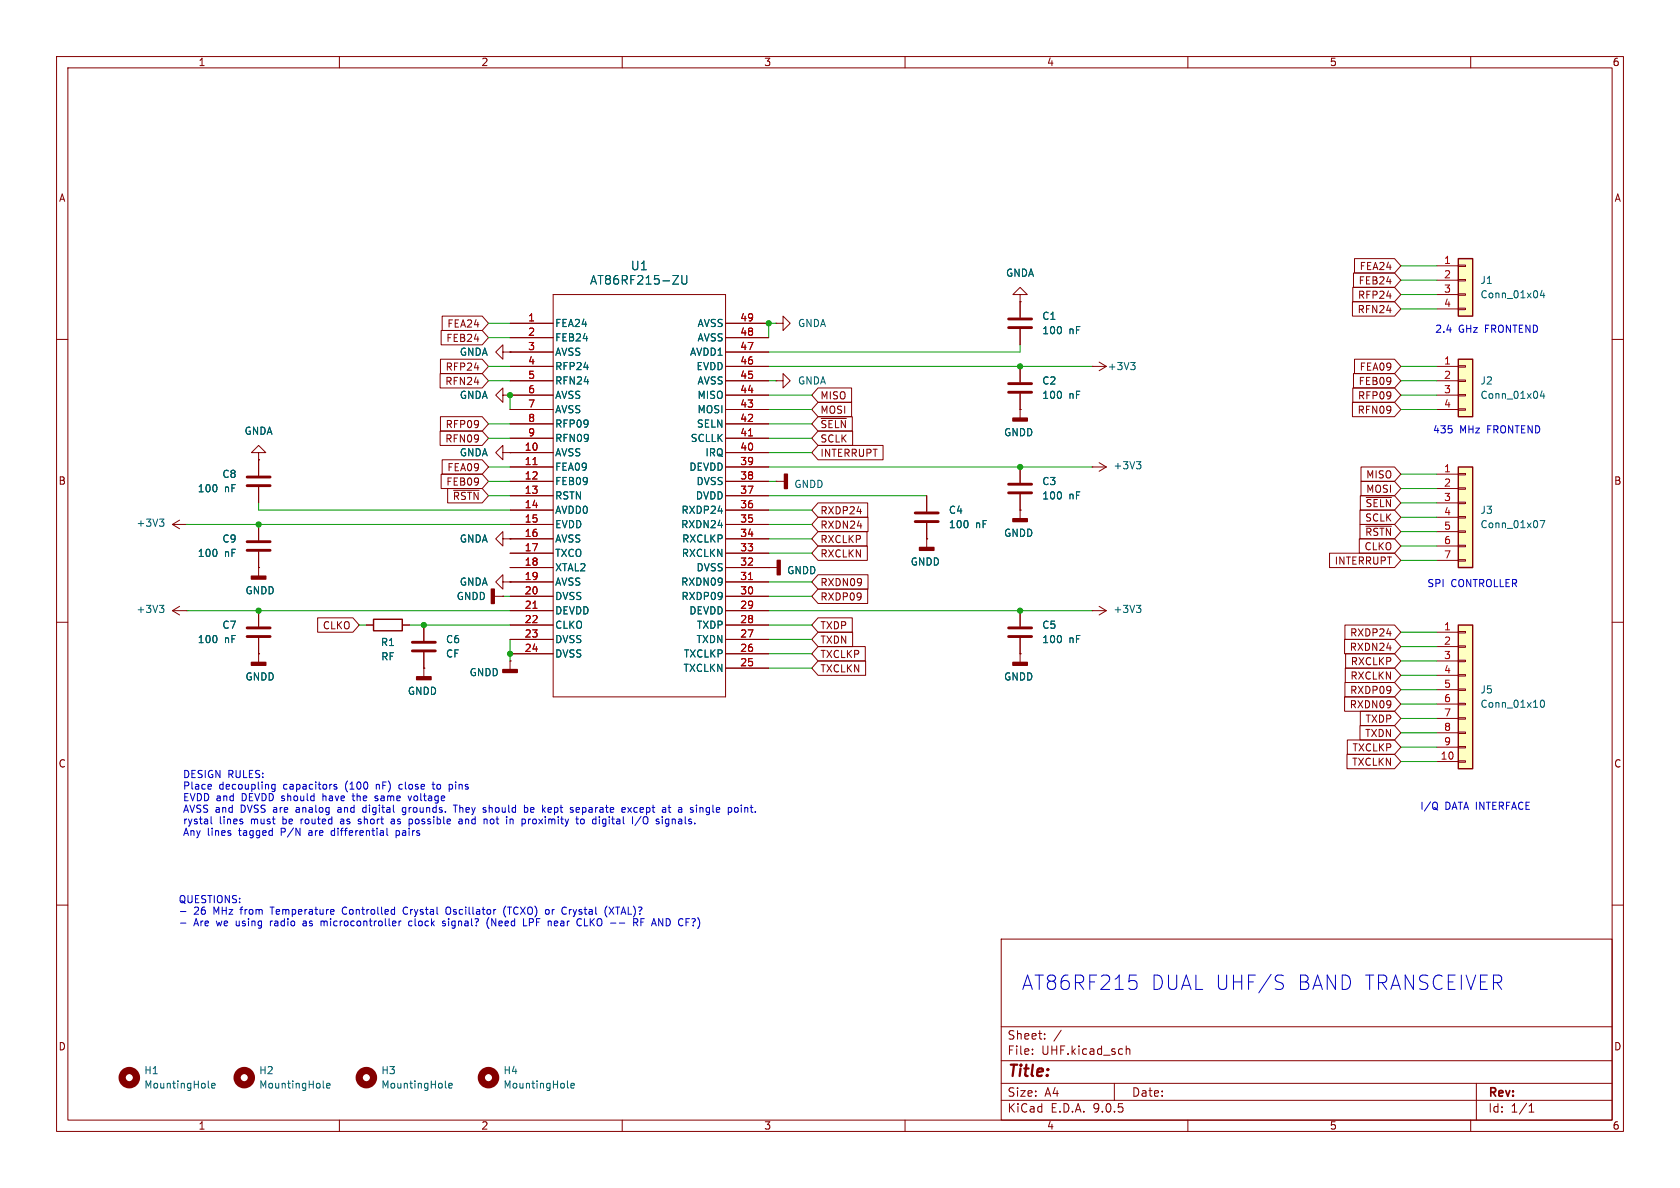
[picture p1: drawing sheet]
<svg xmlns="http://www.w3.org/2000/svg" width="297mm" height="210mm" viewBox="0 0 297 210" stroke-linecap="round" stroke-linejoin="round" font-family="sans-serif">
<g fill="none" stroke="#840000" stroke-width=".18">
<path d="M10 10h277v190h-277zM12 12h273v186h-273zM60 10v2M110 10v2M160 10v2M210 10v2M260 10v2M10 60h2M285 60h2M88.9 80v-1.3l-1.3 1.3 1.3 1.3v-1.3h1.3M90.2 80h.1M10 110h2"/>
<path d="M285 110h2M10 160h2M177 166h108v32h-108zM285 160h2M60 198v2M110 198v2M160 198v2M177 194.5h108M177 191.5h108M177 187.5h108M177 181.5h108M182.5 186.3v.1"/>
<path d="M182.5 185.5v.1M184.7 183.6v.1M184.7 182.8v.1M187.6 182.1l-1.3 2M197 191.5v3M199.1 184.9v1.5M199.1 185.5l.2-.1 .4 .1v.9M210 198v2M260 198v2M261 191.5v6.5M270.3 196.6h.9M270.3 195.5l.4-.4v1.5"/>
</g>
<path d="M257.8 63.5h2.5v10.2h-2.5z" fill="#ffffc2"/>
<path d="M257.8 63.5h2.5v10.2h-2.5z" fill="none" stroke="#840000" stroke-width=".25"/>
<g fill="none" stroke="#840000" stroke-width=".18">
<path d="M254 64.8h3.8M254 67.3h3.8M254 69.9h3.8M254 72.4h3.8M257.8 64.6h1.3v.3h-1.3zM257.8 67.2h1.3v.2h-1.3zM257.8 69.7h1.3v.3h-1.3zM257.8 72.3h1.3v.2h-1.3zM180.3 90.2h.1M180.3 82.6v2.7M180.3 87.4v4.3M193 82.6h.1"/>
<path d="M193 82.6h2.6M194.3 81.8l1.3 .8M195.6 82.6l-1.3 .7M87.4 105.4h1.5M88.9 102.9v-1.3l-1.3 1.3 1.3 1.2v-1.2h1.3M88.9 105.4h.1M90.2 102.9h.1M180.3 115.6h.1M180.3 108v2.7M180.3 112.8v4.3M193 108h.1M193 108h2.6"/>
<path d="M194.3 107.2l1.3 .8M195.6 108l-1.3 .7"/>
</g>
<path d="M272.6 69.1l-.3 .9h.8M272.9 69.6v.8M200.9 81.6h.8l-.4 .5M201.4 82.1l.3 .2v.3l-.3 .3M200.9 107h.8l-.4 .5M201.4 107.5l.3 .2v.3l-.3 .3M36.8 192.2l.2 .1M37.4 191.9l.6-.1v-.2l-.4-.1-.2 .2 .1 .6h.5M57.1 192.2l.2 .1M57.7 191.9l.6-.1v-.2l-.4-.1-.2 .2 .1 .6h.5M100.3 192.2l.2 .1M100.9 191.9l.6-.1v-.2l-.4-.1-.2 .2 .1 .6h.5" fill="none" stroke="#006464" stroke-width=".18"/>
<g fill="none" stroke="#840000" stroke-width="1.3">
<circle cx="22.9" cy="190.5" r="1.27"/>
<circle cx="43.2" cy="190.5" r="1.27"/>
<circle cx="86.4" cy="190.5" r="1.27"/>
</g>
<g fill="#840000" stroke="#840000" stroke-width=".25">
<path d="M179.1 117.1h2.5v.5h-2.5z"/>
<path d="M179.1 91.7h2.5v.5h-2.5z"/>
<path d="M86.9 104.1h.5v2.6h-.5z"/>
</g>
<path d="M178.3 85.6h4.1M178.3 87.1h4.1M178.3 111h4.1M178.3 112.5h4.1" fill="none" stroke="#840000" stroke-width=".51"/>
<path d="M257.8 45.7h2.5v10.2h-2.5z" fill="#ffffc2"/>
<path d="M257.8 45.7h2.5v10.2h-2.5z" fill="none" stroke="#840000" stroke-width=".25"/>
<path d="M254 47h3.8M254 49.5h3.8M254 52.1h3.8M254 54.6h3.8M257.8 46.9h1.3v.2h-1.3zM257.8 49.4h1.3v.3h-1.3zM257.8 51.9h1.3v.3h-1.3zM257.8 54.5h1.3v.2h-1.3z" fill="none" stroke="#840000" stroke-width=".18"/>
<path d="M272.6 51.3l-.3 .9h.8M272.9 51.8v.8" fill="none" stroke="#006464" stroke-width=".18"/>
<path d="M257.8 110.5h2.5v25.4h-2.5z" fill="#ffffc2"/>
<path d="M66 109.5h5.1v2h-5.1zM257.8 110.5h2.5v25.4h-2.5z" fill="none" stroke="#840000" stroke-width=".25"/>
<g fill="none" stroke="#840000" stroke-width=".18">
<path d="M90.2 57.2h7.6M90.2 59.7h7.6M97.8 52.1h30.5v71.1h-30.5zM128.3 57.2h7.6M128.3 59.7h7.6M137.2 57.2h1.2v-1.3l1.3 1.3-1.3 1.2v-1.2M137.2 57.2h.1M180.3 52.1h1.3l-1.3-1.3-1.2 1.3h1.2v1.2M180.3 53.3h.1M180.3 53.3v2.8M180.3 58.2v2.8M88.9 62.2v-1.2l-1.3 1.2 1.3 1.3v-1.3h1.3"/>
<path d="M88.9 69.9v-1.3l-1.3 1.3 1.3 1.2v-1.2h1.3M90.2 62.2h.1M90.2 69.9h.1M90.2 62.2h7.6M90.2 64.8h7.6M90.2 67.3h7.6M90.2 69.9h7.6M90.2 72.4h7.6M90.2 74.9h7.6M90.2 77.5h7.6M128.3 62.2h7.6M128.3 64.8h7.6"/>
<path d="M128.3 67.3h7.6M128.3 69.9h7.6M128.3 72.4h7.6M128.3 74.9h7.6M128.3 77.5h7.6M137.2 67.3h1.2v-1.3l1.3 1.3-1.3 1.3v-1.3M137.2 67.3h.1M180.3 72.4h.1M180.3 64.8v2.8M180.3 69.6v4.3M193 64.8h.1M193 64.8h2.6"/>
<path d="M194.3 64l1.3 .8M195.6 64.8l-1.3 .7M30.5 92.7l1.2 .8M30.5 92.7h2.5M31.7 91.9l-1.2 .8M33 92.7h.1M45.7 80h-1.3l1.3-1.3 1.3 1.3h-1.3v1.3M45.7 81.3h.1M45.7 81.3v2.8M45.7 86.1v2.8M45.7 92.7v2.8M45.7 97.5v4.4"/>
<path d="M88.9 95.3v-1.3l-1.3 1.3 1.3 1.2v-1.2h1.3M90.2 95.3h.1M90.2 92.7h7.6M90.2 80h7.6M90.2 82.6h7.6M90.2 85.1h7.6M90.2 87.6h7.6M90.2 90.2h7.6M90.2 95.3h7.6M90.2 97.8h7.6M128.3 92.7h7.6M128.3 80h7.6"/>
<path d="M128.3 82.6h7.6M128.3 85.1h7.6M128.3 87.6h7.6M128.3 90.2h7.6M128.3 95.3h7.6M128.3 97.8h7.6M137.2 85.1h.1M137.2 85.1h1.5M163.8 95.3h.1M163.8 87.6v2.8M163.8 92.5v4.3M30.5 108l1.2 .7"/>
<path d="M30.5 108h2.5M31.7 107.2l-1.2 .8M33 108h.1M45.7 100.3h.1M45.7 115.6h.1M45.7 108v2.7M45.7 112.8v4.3M64.8 110.5h1.2M71.1 110.5h1.3M74.9 118.1h.1M74.9 110.5v2.8M74.9 115.3v4.3"/>
<path d="M90.2 116.8h.1M90.2 110.5h7.6M90.2 108h7.6M90.2 116.8v1.6M90.2 100.3h7.6M90.2 102.9h7.6M90.2 105.4h7.6M90.2 113h7.6M90.2 115.6h7.6M128.3 110.5h7.6M128.3 108h7.6M128.3 100.3h9.1"/>
<path d="M128.3 102.9h7.6M128.3 105.4h7.6M128.3 113h7.6M128.3 115.6h7.6M128.3 118.1h7.6M135.9 100.3h.1M254 111.8h3.8M254 114.3h3.8M254 116.8h3.8M254 119.4h3.8M257.8 111.6h1.3v.3h-1.3zM257.8 114.2h1.3v.2h-1.3z"/>
<path d="M257.8 116.7h1.3v.3h-1.3zM257.8 119.3h1.3v.2h-1.3zM254 121.9h3.8M254 124.5h3.8M254 127h3.8M254 129.5h3.8M254 132.1h3.8M254 134.6h3.8M257.8 121.8h1.3v.2h-1.3zM257.8 124.3h1.3v.3h-1.3zM257.8 126.9h1.3v.2h-1.3zM257.8 129.4h1.3v.3h-1.3z"/>
<path d="M257.8 132h1.3v.2h-1.3zM257.8 134.5h1.3v.2h-1.3z"/>
</g>
<path d="M118.9 48.7h1.1l-1.1 1.5h1.1M120.5 48.7v1.2l.3 .3h.5l.1-.3v-1.2M199.9 64.1h.8l-.5 .5M200.4 64.6l.3 .2v.3l-.3 .2M28.2 91.8h.8l-.5 .4M28.7 92.2l.3 .3v.3l-.3 .2M28.2 107h.8l-.5 .5M28.7 107.5l.3 .2v.3l-.3 .3M272.4 123.9l.2-.1a.68 .68 0 0 1 .5 .6 .68 .68 0 0 1-.5 .6l-.2-.1-.1-.3z" fill="none" stroke="#006464" stroke-width=".18"/>
<g fill="none" stroke="#840000" stroke-width=".51">
<path d="M178.3 56.4h4.1M178.3 57.9h4.1M178.3 67.8h4.1M178.3 69.3h4.1M43.7 95.8h4.1M43.7 97.3h4.1M43.7 84.3h4.1M43.7 85.9h4.1M161.8 90.7h4.1M161.8 92.2h4.1M43.7 111h4.1M43.7 112.5h4.1"/>
<path d="M72.9 113.5h4.1M72.9 115.1h4.1"/>
</g>
<g fill="#840000" stroke="#840000" stroke-width=".25">
<path d="M44.4 101.9h2.6v.5h-2.6z"/>
<path d="M73.7 119.6h2.5v.5h-2.5z"/>
<path d="M88.9 118.4h2.5v.5h-2.5z"/>
<path d="M44.4 117.1h2.6v.5h-2.6z"/>
<path d="M137.4 99.1h.5v2.5h-.5z"/>
<path d="M162.6 96.8h2.5v.5h-2.5z"/>
<path d="M179.1 73.9h2.5v.5h-2.5z"/>
<path d="M138.7 83.8h.5v2.6h-.5z"/>
</g>
<path d="M132.3 77.1h.7M94.2 82.1h.7M94.2 107.5h.7M132.3 102.5h.7" fill="none" stroke="#a90000" stroke-width=".18"/>
<path d="M257.8 82.6h2.5v17.7h-2.5z" fill="#ffffc2"/>
<path d="M257.8 82.6h2.5v17.7h-2.5z" fill="none" stroke="#840000" stroke-width=".25"/>
<g fill="none" stroke="#840000" stroke-width=".18">
<path d="M78 58.4h7.2l1.2 1.3-1.2 1.3h-7.2zM78.2 55.9h7l1.2 1.3-1.2 1.2h-7zM90.2 57.2h7.6M90.2 59.7h7.6M128.3 57.2h7.6M128.3 59.7h7.6M180.3 53.3h.1M180.3 53.3v2.8M180.3 58.2v2.8M239.1 53.3h7.4l1.1 1.3-1.1 1.3h-7.4zM239.2 50.8h7.3l1.1 1.3-1.1 1.2h-7.3zM239.3 48.3h7.2l1.1 1.2-1.1 1.3h-7.2z"/>
<path d="M239.5 45.7h7l1.1 1.3-1.1 1.3h-7zM77.8 76.2h7.4l1.2 1.3-1.2 1.2h-7.4zM77.8 66h7.4l1.2 1.3-1.2 1.3h-7.4zM77.9 73.7h7.3l1.2 1.2-1.2 1.3h-7.3zM77.9 63.5h7.3l1.2 1.3-1.2 1.2h-7.3zM90.2 69.9h.1M90.2 62.2h.1M90.2 62.2h7.6M90.2 64.8h7.6M90.2 67.3h7.6M90.2 69.9h7.6M90.2 72.4h7.6"/>
<path d="M90.2 74.9h7.6M90.2 77.5h7.6M128.3 62.2h7.6M128.3 64.8h7.6M128.3 67.3h7.6M128.3 69.9h7.6M128.3 72.4h7.6M128.3 74.9h7.6M128.3 77.5h7.6M144.6 68.6h6v2.5h-6l-1.1-1.2zM144.6 71.1h6v2.6h-6l-1.1-1.3zM144.6 73.7h6.1v2.5h-6.1l-1.1-1.3z"/>
<path d="M144.6 76.2h6.1v2.5h-6.1l-1.1-1.2zM144.6 78.7h11.5v2.6h-11.5l-1.1-1.3zM145.2 74h4.4M180.3 72.4h.1M180.3 64.8v2.8M180.3 69.6v2.8M239.1 71.1h7.4l1.1 1.3-1.1 1.3h-7.4zM239.2 68.6h7.3l1.1 1.3-1.1 1.2h-7.3zM239.3 66h7.2l1.1 1.3-1.1 1.3h-7.2zM239.5 63.5h7l1.1 1.3-1.1 1.2h-7zM45.7 81.3h.1M45.7 81.3v2.8"/>
<path d="M45.7 86.1v2.8M45.7 92.7v2.8M45.7 97.5v2.8M78 83.8h7.2l1.2 1.3-1.2 1.3h-7.2zM78.2 81.3h7l1.2 1.3-1.2 1.2h-7zM79.1 86.4h6.1l1.2 1.2-1.2 1.3h-6.1zM80.2 86.7h4.5M90.2 95.3h.1M90.2 80h.1M90.2 80h7.6M90.2 82.6h7.6M90.2 85.1h7.6"/>
<path d="M90.2 87.6h7.6M90.2 90.2h7.6M90.2 92.7h7.6M90.2 95.3h7.6M90.2 97.8h7.6M128.3 80h7.6M128.3 82.6h7.6M128.3 85.1h7.6M128.3 87.6h7.6M128.3 90.2h7.6M128.3 92.7h7.6M128.3 95.3h7.6"/>
<path d="M128.3 97.8h7.6M144.6 88.9h8.8v2.5h-8.8l-1.1-1.2zM144.6 94h8.7v2.5h-8.7l-1.1-1.2zM144.6 96.5h8.7v2.6h-8.7l-1.1-1.3zM144.6 91.4h8.9v2.6h-8.9l-1.1-1.3zM163.8 95.3h.1M163.8 87.6v2.8M163.8 92.5v2.8M180.3 90.2h.1M180.3 82.6v2.7M180.3 87.4v2.8M235 97.8h11.5l1.1 1.3-1.1 1.2h-11.5z"/>
<path d="M240.3 95.2h6.2l1.1 1.3-1.1 1.3h-6.2zM240.4 92.7h6.1l1.1 1.3-1.1 1.3h-6.1zM240.4 90.2h6.1l1.1 1.2-1.1 1.3h-6.1zM240.5 87.6h6l1.1 1.3-1.1 1.3h-6zM240.6 82.5h5.9l1.1 1.3-1.1 1.3h-5.9zM240.6 85.1h5.9l1.1 1.3-1.1 1.2h-5.9zM241.5 93h4.5M241.5 87.9h4.5M254 83.8h3.8M254 86.4h3.8M254 88.9h3.8M254 91.4h3.8"/>
<path d="M254 94h3.8M254 96.5h3.8M254 99.1h3.8M257.8 83.7h1.3v.2h-1.3zM257.8 86.2h1.3v.3h-1.3zM257.8 88.8h1.3v.2h-1.3zM257.8 91.3h1.3v.3h-1.3zM257.8 93.9h1.3v.2h-1.3zM257.8 96.4h1.3v.2h-1.3zM257.8 98.9h1.3v.3h-1.3zM45.7 100.3h.1M45.7 115.6h.1"/>
<path d="M45.7 108v2.7M45.7 112.8v2.8M56.2 109.2h6.2l1.1 1.3-1.1 1.3h-6.2zM64.8 110.5h1.2M71.1 110.5h1.3M74.9 118.1h.1M74.9 110.5v2.8M74.9 115.3v2.8M88.9 105.4h.1M90.2 116.8h.1M90.2 102.9h.1M90.2 110.5h7.6"/>
<path d="M90.2 100.3h7.6M90.2 102.9h7.6M90.2 105.4h7.6M90.2 108h7.6M90.2 113h7.6M90.2 115.6h7.6M128.3 110.5h7.6M128.3 100.3h7.6M128.3 102.9h7.6M128.3 105.4h7.6M128.3 108h7.6M128.3 113h7.6"/>
<path d="M128.3 115.6h7.6M128.3 118.1h7.6M135.9 100.3h.1M144.6 116.8h8.4v2.6h-8.4l-1.1-1.3zM144.6 111.8h6.1v2.5h-6.1l-1.1-1.3zM144.6 109.2h6.1v2.6h-6.1l-1.1-1.3zM144.6 101.6h8.9v2.5h-8.9l-1.1-1.2zM144.6 104.1h8.8v2.6h-8.8l-1.1-1.3zM144.6 114.3h8.4v2.5h-8.4l-1.1-1.2zM180.3 115.6h.1M180.3 108v2.7M180.3 112.8v2.8"/>
<path d="M237.7 113h8.8l1.1 1.3-1.1 1.3h-8.8zM237.8 110.5h8.7l1.1 1.3-1.1 1.2h-8.7zM237.8 118.1h8.7l1.1 1.3-1.1 1.3h-8.7zM237.9 115.6h8.6l1.1 1.2-1.1 1.3h-8.6zM237.7 123.2h8.8l1.1 1.3-1.1 1.2h-8.8zM237.8 120.6h8.7l1.1 1.3-1.1 1.3h-8.7zM238.1 133.3h8.4l1.1 1.3-1.1 1.3h-8.4zM238.2 130.8h8.3l1.1 1.3-1.1 1.3h-8.3zM240.4 128.3h6.1l1.1 1.2-1.1 1.3h-6.1zM240.5 125.7h6l1.1 1.3-1.1 1.3h-6z"/>
</g>
<path d="M118.9 48.7h1.1l-1.1 1.5h1.1M120.5 48.7v1.2l.3 .3h.5l.1-.3v-1.2M272.3 92h.8l-.5 1.3M78.7 192.2l.2 .1M79.3 191.9l.6-.1v-.2l-.4-.1-.2 .2 .1 .6h.5" fill="none" stroke="#006464" stroke-width=".18"/>
<circle cx="64.8" cy="190.5" r="1.27" fill="none" stroke="#840000" stroke-width="1.3"/>
<g fill="none" stroke="#009600" stroke-width=".18">
<path d="M86.4 57.2h3.8M86.4 59.7h3.8M137.2 57.2h-1.3v2.5M247.6 49.5h6.4M247.6 47h6.4M247.6 54.6h6.4M247.6 52.1h6.4M86.4 64.8h3.8M86.4 74.9h3.8M86.4 77.5h3.8M86.4 67.3h3.8M90.2 69.9v2.5"/>
<path d="M135.9 64.8h57.1M135.9 74.9h7.6M135.9 77.5h7.6M135.9 69.9h7.6M135.9 72.4h7.6M135.9 67.3h1.3M180.3 61v1.2h-44.4M247.6 64.8h6.4M247.6 69.9h6.4M247.6 72.4h6.4M247.6 67.3h6.4M33 92.7h57.2"/>
<path d="M45.7 88.9v1.3h44.5M86.4 82.6h3.8M86.4 85.1h3.8M86.4 87.6h3.8M135.9 92.7h7.6M135.9 80h7.6M135.9 82.6h57.1M135.9 90.2h7.6M135.9 97.8h7.6M135.9 85.1h1.3M135.9 95.3h7.6M135.9 87.6h27.9"/>
<path d="M247.6 88.9h6.4M247.6 86.4h6.4M247.6 83.8h6.4M247.6 91.4h6.4M247.6 94h6.4M247.6 99.1h6.4M247.6 96.5h6.4M33 108h57.2M63.5 110.5h1.3M72.4 110.5h17.8M88.9 105.4h1.3M90.2 113v3.8"/>
<path d="M135.9 108h57.1M135.9 110.5h7.6M135.9 105.4h7.6M135.9 115.6h7.6M135.9 118.1h7.6M135.9 113h7.6M135.9 102.9h7.6M247.6 114.3h6.4M247.6 111.8h6.4M247.6 116.8h6.4M247.6 119.4h6.4M247.6 129.5h6.4"/>
<path d="M247.6 127h6.4M247.6 132.1h6.4M247.6 121.9h6.4M247.6 124.5h6.4M247.6 134.6h6.4"/>
</g>
<g fill="none" stroke="#0000c2" stroke-width=".18">
<path d="M37.2 138.7l.2 .3-.6 .1M37.3 139.4l-.1 .1M48.6 138.7h-.3l-.3 .2 .1 .5h.5M48.6 138.7v1l-.2 .2h-.3M59.5 138.7h-.3l-.2 .1 .1 .2 .4 .1v.3h-.5M70.8 138.7l-.3 .2v.4l.3 .2M76.4 138.7h.5M76.6 138.2v1.1l.3 .2M79.4 138.7h.4l.2 .1M80 139.4l-.2 .1-.4-.1M37.3 144.4v1.1l.2 .1M58.7 146.9l-.2 .2 .2 .5"/>
<path d="M59.9 142.7l-.1 .1M59.9 143.1l-.2 .2 .2 .3M60.4 144.8l-.2 .1M60.4 145.2l-.2 .1 .2 .3M62.4 140.3l.1 1.2M63.3 145.6h.4M63.7 144.8l-.4 .2 .1 .2h.3M64.6 142.7l-.4 .1-.1 .2 .1 .5 .4 .1M66.3 141.5h.3M66.5 140.7l-.2 .2 .3 .2M68.4 146.4v1.1l.2 .2M69.7 145.1l-.4 .1-.2 .1 .2 .3h.4"/>
<path d="M70 146.8v1.3M70 147.6l.4 .1M70.4 146.8l-.4 .1M71.7 143.9l-.2 .1h-.3M71.7 142.8l-.3-.1-.3 .3 .1 .5h.5M72.2 140.7l.3 .8 .3-.8M72.8 144.9l.1 .5-.1 .2h-.3M80.1 142.3h.8M80.5 142.3v1.3M81.6 144.9l.1 .7M81.7 145.1l-.4 .1-.2 .1 .2 .3h.4M86.1 144.9v.7"/>
<path d="M86.7 144.9v.6M90.2 144.9h.5v.7M92.7 142.8l.4-.1 .2 .3-.1 .5h-.5M92.7 142.3v1.3M93.4 144.8v.8M93.8 144.8l-.4 .2M93.9 142.8v.7M94.4 143l-.6 .2M97.3 142.7h-.2l-.2 .2v.6l.4 .1M97.5 143l-.6 .2M101.8 144.8h.5M102 145.5l.3 .1"/>
<path d="M102.4 142.8l-.4-.1-.2 .2 .1 .6h.5M102.4 143l-.6 .2M102.8 144.9l-.2 .5 .3 .2h.3l.1-.2-.1-.5M106.6 146l.3 .1M106.6 144.9l-.1 .5 .2 .2M110.1 142.7l.4 .1 .1 .2-.7 .2M110.5 143.5l-.4 .1M111 142.7l.6 .9M111.6 142.7l-.6 .9M113.3 144.3l-1.1 1.6M113.7 144.8v.4a.43 .43 0 0 0 .5 .4M117.7 144.9l-.1 .1 .1 .5 .2 .1h.3"/>
<path d="M117.9 144.8l.3 .1M118.1 142.7h.5M118.2 144.8v1l-.2 .3-.3-.1M118.3 142.3v1.1l.3 .2M122 143.5l.2 .1M122.1 142.8v.3M124.1 142.7l.2 .2v.7M130.1 142.7l.3 .1 .1 .2-.1 .5-.3 .1M131.1 142.3v.1M131.1 142.7v.9M253.8 142.8l.4 .4M253.8 141.8l.1 .1a.81 .81 0 0 1-.1 1.2"/>
<path d="M31.9 161.1h1M31.9 163.2h1M53.7 163.2l-.2 .2 .2 .3M56.8 162.8v.9M56.8 162.9h.1M59 160.8l.1 .3-.7 .1M60.7 160.4l-.2 .5 .2 .7M69.6 162.8l.3 .1 .1 .2-.6 .1M69.6 160.8h.2M69.8 160.3v1.3M69.8 161.6h-.2M69.9 163.6l-.3 .1"/>
<path d="M70.5 162.8v.9M70.9 162.8l-.4 .3M71.7 160.3a.68 .68 0 0 0-.4 .7 .68 .68 0 0 0 .4 .6M72.4 162.9l-.2 .2 .1 .4 .2 .2 .3-.1M78.7 162.9l-.3-.1-.2 .2 .1 .2 .4 .1v.3h-.5M79.4 160.3a.43 .43 0 0 0-.6 .5v.4a.43 .43 0 0 0 .6 .4M86.3 162.5a1.47 1.47 0 0 0 .1 1.6M86.9 163.7v-1.3l.8 1.3M89.4 160.2a1.47 1.47 0 0 0 0 1.8M89.7 160.3h.7M92.6 163.7h.6M93.6 162.4v1.3"/>
<path d="M93.6 163.1h.5M96.8 160.8l.3 .2v.4l-.3 .2M98 163.5l.2 .2h.2M98.4 162.8h-.2l-.2 .2M98.6 163.1l-.6 .1M100.1 160.4v.1M100.1 161.5v.1M103.3 162.4v1.3h.6M107 161.6l.3 .4M107.3 160.2l-.3 .5M107.7 160.3l.8 1.3M108.5 160.3l-.8 1.3"/>
<path d="M109.5 163.2h1M112 162.4v1.3M112.3 163.1l.5 .6M112.8 162.8l-.3 .3h-.5M113.3 163h.4M113.3 162.4v1.3M199.7 172.4h1.2M200.5 173.3l.5 .5v.6l-.5 .5M225.9 172.4l1 .1M225.9 173.6a.93 .93 0 0 1 1 .6 .65 .65 0 0 1-.5 .7h-.6"/>
</g>
<path d="M132.3 77.1h.7M94.2 82.1h.7M94.2 107.5h.7M132.3 102.5h.7" fill="none" stroke="#a90000" stroke-width=".18"/>
<g fill="#009600" stroke="#009600" stroke-width=".18">
<circle cx="45.7" cy="108" r=".46"/>
<circle cx="90.2" cy="115.6" r=".46"/>
<circle cx="74.9" cy="110.5" r=".46"/>
<circle cx="90.2" cy="69.9" r=".46"/>
<circle cx="45.7" cy="92.7" r=".46"/>
<circle cx="180.3" cy="82.6" r=".46"/>
<circle cx="180.3" cy="64.8" r=".46"/>
<circle cx="180.3" cy="108" r=".46"/>
<circle cx="135.9" cy="57.2" r=".46"/>
</g>
<g font-size="3.5" fill="#0000c2">
<text x="180.6" y="175.2">AT86RF215</text>
<text x="203.4" y="175.2">DUAL UHF/S</text>
<text x="229.2" y="175.2">BAND TRANSCEIVER</text>
</g>
<text font-size="2.8" fill="#840000" x="178" y="190.9">Title:</text>
<g font-size="2.1" fill="#006464">
<text x="111.4" y="48">U1</text>
<text x="104.2" y="50.5">AT86RF215-ZU</text>
</g>
<g font-size="2.1" fill="#840000">
<text x="178" y="184">Sheet:</text>
<text x="178" y="186.7">File:</text>
<text x="184.1" y="186.7">UHF.kicad_sch</text>
<text x="178" y="196.9">KiCad</text>
<text x="178" y="194.1">Size:</text>
<text x="184.7" y="194.1">A4</text>
<text x="185.7" y="196.9">E.D.A.</text>
<text x="193.3" y="196.9">9.0.5</text>
<text x="200" y="194.1">Date:</text>
<text x="263" y="194.3">Rev:</text>
<text x="263" y="196.9">Id:</text>
<text x="267.1" y="196.9">1/1</text>
</g>
<g font-size="1.8" fill="#840000">
<text x="35" y="11.9">1</text>
<text x="85" y="11.9">2</text>
<text x="135" y="11.9">3</text>
<text x="185" y="11.9">4</text>
<text x="235" y="11.9">5</text>
<text x="285" y="11.9">6</text>
<text x="10.3" y="35.9">A</text>
<text x="285.3" y="35.9">A</text>
<text x="240.3" y="47.9">FEA24</text>
<text x="240" y="53">RFP24</text>
<text x="240.1" y="50.5">FEB24</text>
<text x="79" y="58.1">FEA24</text>
<text x="239.9" y="55.6">RFN24</text>
<text x="78.7" y="65.7">RFP24</text>
<text x="78.8" y="60.6">FEB24</text>
<text x="240.3" y="65.7">FEA09</text>
<text x="78.6" y="68.3">RFN24</text>
<text x="144.9" y="70.8">MISO</text>
<text x="240" y="70.8">RFP09</text>
<text x="240.1" y="68.3">FEB09</text>
<text x="78.7" y="75.9">RFP09</text>
<text x="144.9" y="73.3">MOSI</text>
<text x="144.9" y="75.9">~{SELN}</text>
<text x="239.9" y="73.3">RFN09</text>
<text x="78.6" y="78.4">RFN09</text>
<text x="79" y="83.5">FEA09</text>
<text x="144.9" y="78.4">SCLK</text>
<text x="144.9" y="81">INTERRUPT</text>
<text x="10.3" y="85.9">B</text>
<text x="78.8" y="86">FEB09</text>
<text x="80" y="88.6">~{RSTN}</text>
<text x="241.3" y="89.9">~{SELN}</text>
<text x="241.4" y="84.8">MISO</text>
<text x="241.4" y="87.3">MOSI</text>
<text x="285.3" y="85.9">B</text>
<text x="144.9" y="91.1">RXDP24</text>
<text x="144.9" y="93.7">RXDN24</text>
<text x="241.2" y="94.9">~{RSTN}</text>
<text x="241.2" y="92.4">SCLK</text>
<text x="144.9" y="96.2">RXCLKP</text>
<text x="144.9" y="98.7">RXCLKN</text>
<text x="235.9" y="100">INTERRUPT</text>
<text x="241.1" y="97.5">CLKO</text>
<text x="144.9" y="103.8">RXDN09</text>
<text x="144.9" y="106.4">RXDP09</text>
<text x="57" y="111.4">CLKO</text>
<text x="144.9" y="114">TXDN</text>
<text x="144.9" y="111.4">TXDP</text>
<text x="238.6" y="112.7">RXDP24</text>
<text x="144.9" y="119.1">TXCLKN</text>
<text x="144.9" y="116.5">TXCLKP</text>
<text x="238.5" y="115.3">RXDN24</text>
<text x="238.7" y="117.8">RXCLKP</text>
<text x="238.5" y="125.4">RXDN09</text>
<text x="238.6" y="122.9">RXDP09</text>
<text x="238.6" y="120.3">RXCLKN</text>
<text x="241.2" y="130.5">TXDN</text>
<text x="241.3" y="128">TXDP</text>
<text x="10.3" y="135.9">C</text>
<text x="238.9" y="135.6">TXCLKN</text>
<text x="239" y="133">TXCLKP</text>
<text x="285.3" y="135.9">C</text>
<text x="10.3" y="185.9">D</text>
<text x="285.3" y="185.9">D</text>
<text x="35" y="199.9">1</text>
<text x="85" y="199.9">2</text>
<text x="135" y="199.9">3</text>
<text x="185" y="199.9">4</text>
<text x="235" y="199.9">5</text>
<text x="285" y="199.9">6</text>
</g>
<g font-size="1.8" fill="#a90000">
<text x="255.2" y="46.7">1</text>
<text x="255.2" y="49.3">2</text>
<text x="255.2" y="51.8">3</text>
<text x="93.3" y="56.9">1</text>
<text x="93.3" y="59.4">2</text>
<text x="130.8" y="56.9">49</text>
<text x="130.8" y="59.4">48</text>
<text x="255.2" y="54.4">4</text>
<text x="93.3" y="62">3</text>
<text x="93.3" y="64.5">4</text>
<text x="130.8" y="62">47</text>
<text x="130.8" y="64.5">46</text>
<text x="255.2" y="64.5">1</text>
<text x="93.3" y="67.1">5</text>
<text x="93.3" y="69.6">6</text>
<text x="130.8" y="67.1">45</text>
<text x="130.8" y="69.6">44</text>
<text x="255.2" y="67.1">2</text>
<text x="255.2" y="69.6">3</text>
<text x="93.3" y="72.1">7</text>
<text x="93.3" y="74.7">8</text>
<text x="93.3" y="77.2">9</text>
<text x="130.8" y="72.1">43</text>
<text x="130.8" y="74.7">42</text>
<text x="130.8" y="77.2">41</text>
<text x="255.2" y="72.1">4</text>
<text x="92.7" y="79.8">10</text>
<text x="92.7" y="82.3">11</text>
<text x="130.8" y="79.8">40</text>
<text x="130.8" y="82.3">39</text>
<text x="255.2" y="83.6">1</text>
<text x="92.7" y="84.8">12</text>
<text x="92.7" y="87.4">13</text>
<text x="92.7" y="89.9">14</text>
<text x="130.8" y="84.8">38</text>
<text x="130.8" y="87.4">37</text>
<text x="130.8" y="89.9">36</text>
<text x="255.2" y="86.1">2</text>
<text x="255.2" y="88.6">3</text>
<text x="92.7" y="92.5">15</text>
<text x="92.7" y="95">16</text>
<text x="130.8" y="92.5">35</text>
<text x="130.8" y="95">34</text>
<text x="255.2" y="91.2">4</text>
<text x="255.2" y="93.7">5</text>
<text x="92.7" y="97.5">17</text>
<text x="92.7" y="100.1">18</text>
<text x="130.8" y="97.5">33</text>
<text x="130.8" y="100.1">32</text>
<text x="255.2" y="96.3">6</text>
<text x="255.2" y="98.8">7</text>
<text x="92.7" y="102.6">19</text>
<text x="92.7" y="105.2">20</text>
<text x="92.7" y="107.7">21</text>
<text x="130.8" y="102.6">31</text>
<text x="130.8" y="105.2">30</text>
<text x="130.8" y="107.7">29</text>
<text x="92.7" y="110.2">22</text>
<text x="92.7" y="112.8">23</text>
<text x="130.8" y="110.2">28</text>
<text x="130.8" y="112.8">27</text>
<text x="255.2" y="111.5">1</text>
<text x="92.7" y="115.3">24</text>
<text x="130.8" y="115.3">26</text>
<text x="130.8" y="117.9">25</text>
<text x="255.2" y="114">2</text>
<text x="255.2" y="116.6">3</text>
<text x="255.2" y="119.1">4</text>
<text x="255.2" y="121.7">5</text>
<text x="255.2" y="124.2">6</text>
<text x="255.2" y="126.7">7</text>
<text x="255.2" y="129.3">8</text>
<text x="255.2" y="131.8">9</text>
<text x="254.6" y="134.4">10</text>
</g>
<g font-size="1.8" fill="#006464">
<text x="177.8" y="49.1">GNDA</text>
<text x="261.6" y="50.4">J1</text>
<text x="261.6" y="52.9">Conn_01x04</text>
<text x="98" y="58">FEA24</text>
<text x="123.2" y="58">AVSS</text>
<text x="141" y="58">GNDA</text>
<text x="184.2" y="56.7">C1</text>
<text x="184.2" y="59.3">100</text>
<text x="189" y="59.3">nF</text>
<text x="81.2" y="63.1">GNDA</text>
<text x="98" y="60.6">FEB24</text>
<text x="98" y="63.1">AVSS</text>
<text x="98" y="65.6">RFP24</text>
<text x="121.9" y="63.1">AVDD1</text>
<text x="123" y="65.6">EVDD</text>
<text x="123.2" y="60.6">AVSS</text>
<text x="195.7" y="65.6">+3V3</text>
<text x="81.2" y="70.7">GNDA</text>
<text x="98" y="68.2">RFN24</text>
<text x="98" y="70.7">AVSS</text>
<text x="123.2" y="68.2">AVSS</text>
<text x="123.2" y="70.7">MISO</text>
<text x="141" y="68.2">GNDA</text>
<text x="184.2" y="68.2">C2</text>
<text x="184.2" y="70.7">100</text>
<text x="189" y="70.7">nF</text>
<text x="261.6" y="68.2">J2</text>
<text x="261.6" y="70.7">Conn_01x04</text>
<text x="43.1" y="77.1">GNDA</text>
<text x="98" y="73.3">AVSS</text>
<text x="98" y="75.8">RFP09</text>
<text x="123.1" y="75.8">SELN</text>
<text x="123.2" y="73.3">MOSI</text>
<text x="177.4" y="77.3">GNDD</text>
<text x="81.2" y="80.9">GNDA</text>
<text x="98" y="78.3">RFN09</text>
<text x="98" y="80.9">AVSS</text>
<text x="98" y="83.4">FEA09</text>
<text x="121.8" y="83.4">DEVDD</text>
<text x="122" y="78.3">SCLLK</text>
<text x="124.6" y="80.9">IRQ</text>
<text x="196.7" y="83.2">+3V3</text>
<text x="34.9" y="87.2">100</text>
<text x="39.2" y="84.7">C8</text>
<text x="39.7" y="87.2">nF</text>
<text x="98" y="86">FEB09</text>
<text x="98" y="88.5">RSTN</text>
<text x="122.9" y="88.5">DVDD</text>
<text x="123" y="86">DVSS</text>
<text x="140.3" y="86.5">GNDD</text>
<text x="184.2" y="86">C3</text>
<text x="184.2" y="88.5">100</text>
<text x="189" y="88.5">nF</text>
<text x="24" y="93.3">+3V3</text>
<text x="98" y="91">AVDD0</text>
<text x="98" y="93.6">EVDD</text>
<text x="120.3" y="93.6">RXDN24</text>
<text x="120.4" y="91">RXDP24</text>
<text x="167.6" y="91">C4</text>
<text x="167.6" y="93.6">100</text>
<text x="172.4" y="93.6">nF</text>
<text x="177.4" y="95.1">GNDD</text>
<text x="261.6" y="91">J3</text>
<text x="261.6" y="93.6">Conn_01x07</text>
<text x="34.9" y="98.7">100</text>
<text x="39.2" y="96.1">C9</text>
<text x="39.7" y="98.7">nF</text>
<text x="81.2" y="96.1">GNDA</text>
<text x="98" y="96.1">AVSS</text>
<text x="98" y="98.7">TXCO</text>
<text x="98" y="101.2">XTAL2</text>
<text x="120.4" y="98.7">RXCLKN</text>
<text x="120.5" y="96.1">RXCLKP</text>
<text x="123" y="101.2">DVSS</text>
<text x="139.1" y="101.7">GNDD</text>
<text x="160.9" y="100.2">GNDD</text>
<text x="43.3" y="105.3">GNDD</text>
<text x="80.6" y="106.3">GNDD</text>
<text x="81.2" y="103.7">GNDA</text>
<text x="98" y="103.7">AVSS</text>
<text x="98" y="106.3">DVSS</text>
<text x="120.3" y="103.7">RXDN09</text>
<text x="120.4" y="106.3">RXDP09</text>
<text x="24" y="108.6">+3V3</text>
<text x="34.9" y="113.9">100</text>
<text x="39.2" y="111.4">C7</text>
<text x="39.7" y="113.9">nF</text>
<text x="78.7" y="113.9">C6</text>
<text x="98" y="108.8">DEVDD</text>
<text x="98" y="111.4">CLKO</text>
<text x="98" y="113.9">DVSS</text>
<text x="121.8" y="108.8">DEVDD</text>
<text x="123" y="113.9">TXDN</text>
<text x="123.1" y="111.4">TXDP</text>
<text x="184.2" y="111.4">C5</text>
<text x="184.2" y="113.9">100</text>
<text x="189" y="113.9">nF</text>
<text x="196.7" y="108.6">+3V3</text>
<text x="67.2" y="114.4">R1</text>
<text x="67.3" y="116.9">RF</text>
<text x="78.7" y="116.4">CF</text>
<text x="82.9" y="119.7">GNDD</text>
<text x="98" y="116.4">DVSS</text>
<text x="120.7" y="119">TXCLKN</text>
<text x="120.8" y="116.4">TXCLKP</text>
<text x="43.3" y="120.5">GNDD</text>
<text x="72" y="123">GNDD</text>
<text x="177.4" y="120.5">GNDD</text>
<text x="261.6" y="122.8">J5</text>
<text x="261.6" y="125.3">Conn_01x10</text>
<text x="25.4" y="190.1">H1</text>
<text x="45.7" y="190.1">H2</text>
<text x="67.3" y="190.1">H3</text>
<text x="88.9" y="190.1">H4</text>
<text x="25.4" y="192.6">MountingHole</text>
<text x="45.7" y="192.6">MountingHole</text>
<text x="67.3" y="192.6">MountingHole</text>
<text x="88.9" y="192.6">MountingHole</text>
</g>
<g font-size="1.8" fill="#0000c2">
<text x="253.6" y="59">2.4</text>
<text x="257.8" y="59">GHz</text>
<text x="262.6" y="59">FRONTEND</text>
<text x="253.2" y="76.8">435</text>
<text x="258" y="76.8">MHz</text>
<text x="263" y="76.8">FRONTEND</text>
<text x="252.2" y="104">SPI</text>
<text x="256.5" y="104">CONTROLLER</text>
<text x="32.3" y="137.7">DESIGN RULES:</text>
<text x="32.3" y="139.8">Place</text>
<text x="32.3" y="141.8">EVDD and</text>
<text x="32.3" y="143.9">AVSS and</text>
<text x="38.7" y="139.8">decoupling</text>
<text x="42.6" y="143.9">DVSS are</text>
<text x="42.8" y="141.8">DEVDD should</text>
<text x="50.2" y="139.8">capacitors</text>
<text x="52.8" y="143.9">analog</text>
<text x="57.5" y="141.8">have</text>
<text x="60.4" y="143.9">and</text>
<text x="61.3" y="139.8">(100</text>
<text x="63" y="141.8">the</text>
<text x="65" y="143.9">digital</text>
<text x="66.9" y="139.8">nF)</text>
<text x="67.2" y="141.8">same</text>
<text x="71.2" y="139.8">close</text>
<text x="72.2" y="143.9">grounds.</text>
<text x="73.3" y="141.8">voltage</text>
<text x="77.4" y="139.8">to</text>
<text x="80.4" y="139.8">pins</text>
<text x="81.5" y="143.9">They</text>
<text x="86.9" y="143.9">should</text>
<text x="94.3" y="143.9">be</text>
<text x="97.7" y="143.9">kept</text>
<text x="102.9" y="143.9">separate</text>
<text x="112.2" y="143.9">except</text>
<text x="119.6" y="143.9">at</text>
<text x="122.6" y="143.9">a</text>
<text x="125" y="143.9">single</text>
<text x="131.8" y="143.9">point.</text>
<text x="251" y="143.4">I/Q</text>
<text x="255.4" y="143.4">DATA INTERFACE</text>
<text x="32.3" y="145.9">rystal</text>
<text x="32.3" y="148">Any</text>
<text x="36.6" y="148">lines</text>
<text x="38.8" y="145.9">lines</text>
<text x="42.3" y="148">tagged</text>
<text x="44.5" y="145.9">must</text>
<text x="49.9" y="148">P/N</text>
<text x="50.2" y="145.9">be</text>
<text x="53.6" y="145.9">routed</text>
<text x="55" y="148">are</text>
<text x="59.2" y="148">differential</text>
<text x="60.9" y="145.9">as</text>
<text x="64.2" y="145.9">short</text>
<text x="70.2" y="145.9">as</text>
<text x="70.9" y="148">pairs</text>
<text x="73.6" y="145.9">possible</text>
<text x="82.6" y="145.9">and</text>
<text x="87.2" y="145.9">not</text>
<text x="91.4" y="145.9">in</text>
<text x="94.3" y="145.9">proximity</text>
<text x="104.2" y="145.9">to</text>
<text x="107.2" y="145.9">digital</text>
<text x="114.5" y="145.9">I/O</text>
<text x="118.9" y="145.9">signals.</text>
<text x="31.5" y="159.9">QUESTIONS:</text>
<text x="34.2" y="161.9">26</text>
<text x="37.8" y="161.9">MHz</text>
<text x="42.8" y="161.9">from</text>
<text x="48.3" y="161.9">Temperature</text>
<text x="61.2" y="161.9">Controlled</text>
<text x="72.1" y="161.9">Crystal</text>
<text x="79.9" y="161.9">Oscillator</text>
<text x="90.3" y="161.9">(TCXO)</text>
<text x="97.9" y="161.9">or</text>
<text x="101" y="161.9">Crystal</text>
<text x="108.8" y="161.9">(XTAL)?</text>
<text x="34.2" y="163.9">Are</text>
<text x="38.4" y="163.9">we</text>
<text x="42" y="163.9">using</text>
<text x="48.2" y="163.9">radio</text>
<text x="54.2" y="163.9">as</text>
<text x="57.6" y="163.9">microcontroller</text>
<text x="73.3" y="163.9">clock</text>
<text x="79.5" y="163.9">signal?</text>
<text x="87.5" y="163.9">(Need</text>
<text x="94.2" y="163.9">LPF</text>
<text x="98.7" y="163.9">near</text>
<text x="104.1" y="163.9">CLKO</text>
<text x="114.5" y="163.9">RF AND CF?)</text>
</g>
</svg>
